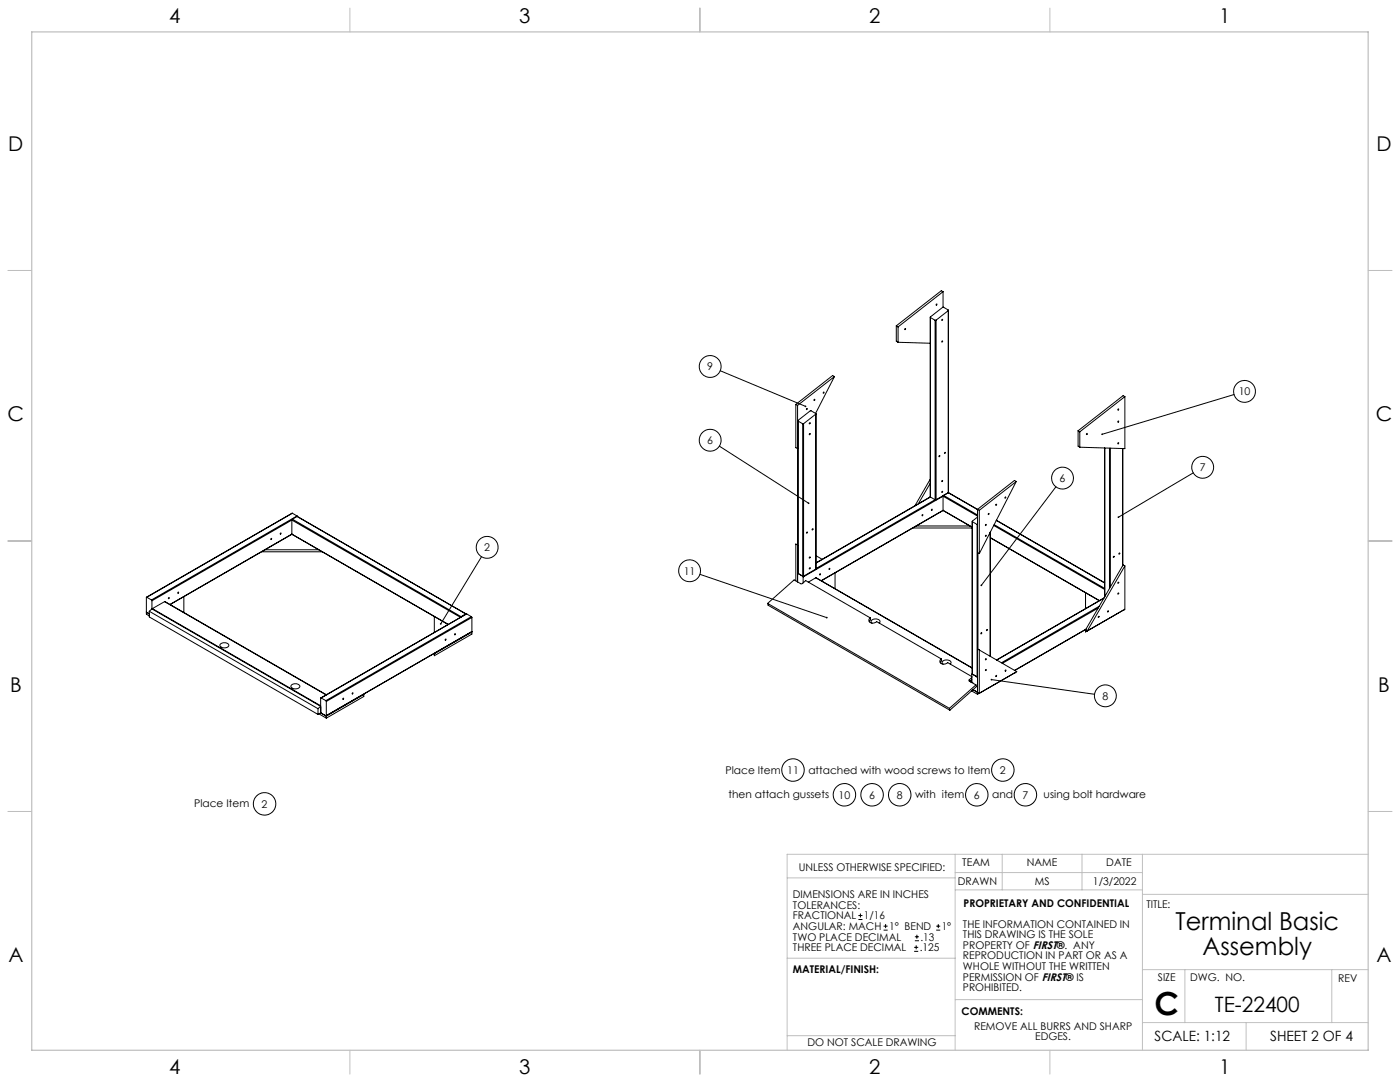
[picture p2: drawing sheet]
<svg xmlns="http://www.w3.org/2000/svg" width="559mm" height="432mm" viewBox="0 0 559 432" stroke-linecap="round" stroke-linejoin="round" font-family="sans-serif">
<g fill="none" stroke="#c0c0c0" stroke-width=".4">
<path d="M139.7 3.2v9.5M279.4 3.2v9.5M419.1 3.2v9.5M3.1 107.9h9.6M546.1 107.9h9.5M3.1 215.9h9.6M546.1 215.9h9.5M3.1 323.8h9.6M546.1 323.8h9.5M314.2 350.3h67M381.2 340.9v78.2M381.2 355.1h74.8"/>
<path d="M381.2 348.2h74.8M400 340.9v14.2M431.9 340.9v14.2M456 340.9v78.2M456 356.9h90.1M546.1 340.9h-231.9v78.2M314.2 382.4h67.2M381.2 398.9h74.8M456 387h90.1M472.9 387v21.1M531.6 387v21.1M139.7 419.1v9.6"/>
<path d="M279.4 419.1v9.6M314.2 413.3h67M419.1 419.1v9.6M456 408.1h90.1M497.4 408.1v11"/>
</g>
<path d="M12.7 12.7h533.4v406.4h-533.4z" fill="none" stroke="#c0c0c0" stroke-width=".5"/>
<g fill="none" stroke="#000" stroke-width=".4">
<path d="M376.4 116.4l-17.9 14.1M376.4 116.4v6.2M376.4 116.4l-.7-.4-17.9 14M357.8 130v6.2l.7 .4M357.8 130l.7 .5M358.5 130.5v6.1M358.5 136.6l12.8 .4M371.3 126.6v71.7M371.4 126.7l1.8 1.1M371.4 126.7v71.7M373.2 127.8v71.6M373.6 127.8h-.4"/>
<path d="M373.6 127.8v71.6M378.5 124v-.3l-2.2-1.1-4.9 4.1M378.5 124l-4.9 3.8M378.5 124v72.6M378.6 123.8v72.7M287.5 148l34 14.2M333.1 150.3l-14.8 11.5M333.1 150.3l-7.6 14.7M333.1 150.3l-.7-.4-14.8 11.5M449 158.3v20.7l-18-.5M449 158.3l-18 14M449 158.3l-.7-.4-18 14"/>
<path d="M492.6 157.4l-52.7 15.9M287.1 178l35.7 22.8M317.6 161.4l.7 .4M317.6 161.4v17.2l.7 .5M318.3 161.8v17.3M318.5 167.9v60.9M318.5 178.9l-.2 .2M318.5 168l1.9 1.1M318.5 168v60.8M320.4 169.1v60.8M320.7 169.1h-.3M320.7 169.1v60.8"/>
<path d="M325.6 165.3v-.3l-2.1-1.1-5 4.1M325.6 165.3l-4.9 3.8M325.6 165.3v61.8M325.7 165.1l-.1 62M430.3 171.9v6.1l.7 .5M430.3 171.9l.7 .4M431 172.3v6.2M440.9 178.8v59.4M441 178.8v59.3M442.8 178.9v55.9M443.2 178.9v55.3M448.1 179v46.8"/>
<path d="M448.2 179v46.6M371.3 198.3l.1 .1M371.3 198.3l-45.6 26.3M371.3 192.9l-4.7 8.1M371.3 191.2l-6.1 10.6M371.4 198.4l1.8 1M371.4 198.4l-45.7 26.3M373.2 199.4h.4M373.2 199.4l-47.5 27.5M374.9 181.9l.2 .1-.3 .3zM376 196.2l.2-.1-.2 .4zM376.4 198v5.7"/>
<path d="M376.4 198l13.8 8M376.4 198l-55.8 32.3M376.6 197.7l-.2 .3M376.6 197.7l13.6 7.8M378.5 196.6l-4.9 2.8M378.5 196.6l-1.9 1.1M378.5 196.6l11.7 6.8M378.6 196.5l-.1 .1M378.6 196.5v.1M378.6 196.6h-.1M378.6 196.6l11.6 6.7M405.6 192.2l-14.7 11.5"/>
<path d="M405.6 192.2l-14.7 28.7M405.6 192.2l-.7-.5-14.7 11.6M421.5 194.3l-29.8 39.3M476.3 188.7l-29.9 17.7M105.8 219.4h21.4M116.5 213.1l.1 .2M116.5 207.5v5.6M116.5 207.5l67.3 38.8M116.5 213.1l62.4 36.1M116.5 207.5l-55.9 32.2M116.5 213.1l-48.7 28.1M116.5 213.2l-48.6 28.1"/>
<path d="M116.6 213.3l62.2 35.9M116.7 207.2l-.2 .3M116.7 204.8l-58.2 33.5M116.7 207.2l67.3 38.9M116.7 204.8l-58.1 33.6M116.7 204.8l1.9 1.1M118.6 206.1l67.4 38.9M118.6 205.9l.1 .2M118.6 206.1l67.3 38.9M118.6 206.1l-1.9 1.1M118.6 205.9l-58.1 33.5M318.3 217.5v14.7"/>
<path d="M318.3 217.5l-.7-.4v14.7M318.3 217.5l.2 .1M324.3 211.1h.2l-.3 .4zM364.3 210.7h23.7M365.7 209.9h21.4M376.4 203.7l.1 .1M376.4 203.7l11.6 6.7M376.4 203.7l-48.6 28M388 208.1l.1 60.9M388.1 208.2l1.9 1.1M388.1 208.2v60.8M390 209.3h.2"/>
<path d="M390 209.3v60.8M390.2 206.3l-2.1 1.9M390.2 203.3l.7 .4M390.2 203.3v17.3l.7 .3M390.9 203.7v17.2M395.3 212.3v49.7M395.3 214.6l43.4 25.1M395.3 214.6l43.5 25.1M396.6 209.7l44.3 25.5M396.8 209.4l44.1 25.4M58.6 238.4l-.2 5.8 1.2 .8-1.2-.7M58.6 238.4l1.9 1"/>
<path d="M60.5 239.4l.1 .3M60.6 239.7v3.3M71 236.4l.3-.1-.2 .4zM73.4 238.1v6.3M104.4 220.2h24.2M192.2 222.2l-16.3 26.8M279.4 229.2l50.6 17.3M318.5 228.8h-.1M318.5 228.8l-.2 .2M318.5 228.8l1.9 1.1M320.4 229.9h.3M320.4 229.9l.2 .4"/>
<path d="M320.6 230.3v2.3M323 226.8l.4-.1-.2 .3zM323.2 222.3l.2 .1-.3 .3zM325.6 230.6l62.4 35.9M325.6 227.1l-4.9 2.8M325.6 230.6l-3 1.7M325.6 230.6l62.4 36M325.7 221.8l2.5 1.4M327.2 229h.3l-.2 .4zM331 226.9l.2-.1-.2 .5zM333.3 228.6v6.3M390.3 220.7v38.4"/>
<path d="M433.3 236.6v6.3M440.6 238.8l-42.8 24.6M440.7 238.6l-42.9 24.8M440.9 232.6l-43.2-25 43.2 25.1M446.3 232.4h.2l-.3 .4zM446.3 236.7l.2 .1-.2 .3zM446.7 220.7l.3 .1-.4 .4zM448.3 225.5l.7 .3-15 26-.7-.4zM449 225.8v17.3l-15.7 9.1v-1M58.4 244.3v.8l1.2 .7M58.5 244.3h-.1M59.6 243.9l67.3 38.9"/>
<path d="M59.6 243.9v2.3l67.3 38.9M60.6 243l67.4 38.9-1.1 .9M60.6 243l-1 .9M60.8 242.9l-.1 .1M60.8 242.9l67.2 38.8M65.7 240.1l64.5 37.1M65.7 240.1l-4.9 2.8M65.7 240.1l64.5 37.2M88 257a2 2 0 0 1 3.3 .7 2.05 2.05 0 0 1-3.5-.3zM173.4 246.1v6.3M184 246.1l-.1 .2M185.9 245h.2"/>
<path d="M185.9 245l-1.9 1.1M186.3 245l-58.2 33.5M186.3 245l-58.1 33.6M186.3 245l1.8 1.1M188.1 246.1l.2 .3M188.1 246.1l-58 33.5M188.2 252.2h.1M188.3 252l-58.1 33.7M188.3 252.2l-14.9 8.7M188.3 252.2v.8l-14.9 8.7v-1M188.3 246.4v5.6M188.3 246.4l-58.1 33.5"/>
<path d="M188.3 252l-58.1 33.6M306.4 240.8l10.6-9.4 2.8 1.6 .5-.1 1.3-1.2 25.7 14.9M306.4 240.8l72.6 41.9M306.4 240.8l.2 .7 72.5 41.9M347.3 246.6a1.31 1.31 0 0 0-.2 1.8 1.31 1.31 0 0 0 1.8 .2l1-.5 25.7 14.8M347.3 246.6l.2 .7-.5 .8M350.9 248.6a.99 .99 0 0 0 .1-1.2 .99 .99 0 0 0-1.2-.4 1.4 1.4 0 0 0-2 1.4l.3 .3M390.9 259.4v17.3M390.9 259.4l-.7-.4v18.1M390.9 259.4l14.9 8.6-14.9 8.7M433.4 251.2l-28.4 16.4M433.5 251.1l-28.5 16.4"/>
<path d="M438.4 242.6l-38.3 22.1M438.7 242l-39 22.5M448.3 243.6h.1M116.3 273.4a2.02 2.02 0 0 1 3.4 .7 2.05 2.05 0 0 1-3.6-.3zM128.2 278.6h-.2v5.9M128.2 278.6l1.9 1M130 277.1h.5M130.1 279.6l.1 .3M130.2 279.9v5.7M145 277.1h.2v.9l-15 8.6M375.6 262.9a1.31 1.31 0 0 0-.1 1.8 1.31 1.31 0 0 0 1.8 .3l1-.6 9.6 5.6M375.6 262.9l.2 .8-.4 .8"/>
<path d="M379.3 265a1 1 0 0 0 .1-1.2 1 1 0 0 0-1.2-.4 1.4 1.4 0 0 0-2 1.4l.2 .2M386.9 271.3v.5l2.6 1.5M386.9 271.3l.2 .6M387.3 271.8l.6 .4M387.8 275.7l2.4 1.4M387.9 272.4h.1M387.9 270.4l-1 .9M387.9 271.3l-.8 .7 .8 .4M388.1 269h-.1M388.1 269l-.2 .1v3.3M388.1 269l1.9 1.1M389.5 273.3l-10.5 9.4"/>
<path d="M389.5 273.3l.2 .7-10.6 9.4M390 270.1l.2 .1M390 270.1l.2 .3M390.2 276l-1.8-.8 2.5 1.5M390.2 276.2h-.1M393.4 262.9l.3 .2-.3 .2zM393.4 267.2h.3l-.2 .4zM395.7 271.2l41.2 5.9M405.1 268.5h.1M405.1 268.5l-14.9 8.6M126.9 282.8v2.3M127.3 284.9l2.9 1.7"/>
<path d="M128 284.5l-1.1 .6M128 284.5l2.2 1.3v.8M128 284.4l2.2 1.2M379 282.7l.1 .7M342.6 367h1.6M342.6 365.4h1.6M343.4 364.6v1.5M352.7 371.2h1.6M352.7 369.6h1.6M353.5 368.8v1.6M364.9 379.7h1.6M364.9 378.1h1.6"/>
<path d="M365.2 375.4h1.6M365.2 373.8h1.6M365.7 377.3v1.5M366 373v1.6M373.7 371.2h1.6M373.7 369.6h1.6M374.5 368.8v1.6"/>
<circle cx="361.3" cy="131.3" r=".22"/>
<circle cx="373.8" cy="121.5" r=".22"/>
<circle cx="376.1" cy="127.7" r=".23"/>
<circle cx="376.1" cy="136.3" r=".21"/>
<circle cx="283.5" cy="146.3" r="4.4"/>
<circle cx="325" cy="159.6" r=".22"/>
<circle cx="328.7" cy="156.8" r=".22"/>
<circle cx="496.8" cy="156.2" r="4.4"/>
<circle cx="283.5" cy="175.7" r="4.4"/>
<circle cx="322" cy="163.3" r=".22"/>
<circle cx="323.2" cy="173.3" r=".23"/>
<circle cx="323.2" cy="169" r=".21"/>
<circle cx="433.9" cy="173.2" r=".22"/>
<circle cx="446.4" cy="176.9" r=".22"/>
<circle cx="446.4" cy="168.2" r=".22"/>
<circle cx="446.4" cy="163.4" r=".22"/>
<circle cx="376.1" cy="192" r=".23"/>
<circle cx="377.2" cy="180.8" r=".21"/>
<circle cx="401.2" cy="198.6" r=".22"/>
<circle cx="424.1" cy="190.8" r="4.4"/>
<circle cx="480" cy="186.5" r="4.4"/>
<circle cx="108.3" cy="215.1" r=".22"/>
<circle cx="112.1" cy="212.9" r=".23"/>
<circle cx="194.5" cy="218.4" r="4.4"/>
<circle cx="322.1" cy="212.6" r=".23"/>
<circle cx="368.2" cy="205.6" r=".22"/>
<circle cx="372" cy="203.4" r=".23"/>
<circle cx="393.4" cy="209.5" r=".22"/>
<circle cx="393.4" cy="213.9" r=".22"/>
<circle cx="394.6" cy="205.2" r=".23"/>
<circle cx="397.6" cy="201.5" r=".21"/>
<circle cx="67.4" cy="238.7" r=".23"/>
<circle cx="275.2" cy="227.8" r="4.4"/>
<circle cx="444.5" cy="222.3" r=".23"/>
<circle cx="177.9" cy="255.3" r=".22"/>
<circle cx="181.7" cy="253.1" r=".22"/>
<circle cx="391.7" cy="252.8" r=".23"/>
<circle cx="393.9" cy="251.5" r=".23"/>
<circle cx="438.5" cy="246.2" r=".23"/>
<circle cx="442.3" cy="244.1" r=".23"/>
<circle cx="137" cy="278.9" r=".23"/>
<circle cx="140.8" cy="276.7" r=".23"/>
<circle cx="397.7" cy="269.8" r=".22"/>
<circle cx="401.4" cy="267.6" r=".22"/>
<circle cx="441.2" cy="277.7" r="4.4"/>
<circle cx="316.5" cy="307.3" r="4.5"/>
<circle cx="337.1" cy="317.2" r="4.5"/>
<circle cx="348.1" cy="317.2" r="4.5"/>
<circle cx="359.1" cy="317.2" r="4.5"/>
<circle cx="389.9" cy="317.2" r="4.5"/>
<circle cx="400.3" cy="307.3" r="4.5"/>
<circle cx="409.3" cy="317.2" r="4.5"/>
<circle cx="105.6" cy="320.8" r="4.5"/>
</g>
<path d="M175.7 248.7l.1 .5a.34 .34 0 0 0 .5-.3 .34 .34 0 0 0-.6-.2zM329.7 246.3l.1 .5 .4-.1-.2-.2 .3 .1-.1-.4zM322.5 200.6v.5l.5-.1-.2-.2 .2 .2-.1-.4zM321.2 162l.1 .5 .5-.2-.3-.1 .3 .1-.2-.4zM439.7 173.1l-.1 .3 .3-.1-.3 .1a.33 .33 0 0 0 .5 .2 .33 .33 0 0 0 .1-.5 .33 .33 0 0 0-.5 0zM446.1 206.2v.4l.3-.2-.3 .2a.35 .35 0 0 0 .6 0 .35 .35 0 0 0-.1-.5 .35 .35 0 0 0-.5 .1zM391.4 233.4v.4l.3-.2-.2 .3a.35 .35 0 0 0 .5-.1 .35 .35 0 0 0-.1-.5 .35 .35 0 0 0-.5 .1zM395.5 271l.2 .2h-.3a.34 .34 0 0 0 .4 .3 .34 .34 0 0 0 .2-.5 .34 .34 0 0 0-.5 0z" fill="#000"/>
<text font-size="12.7" x="460.9" y="405.2">C</text>
<g font-size="9.9">
<text x="469.2" y="371.2">Terminal Basic</text>
<text x="480" y="381.1">Assembly</text>
</g>
<text font-size="8.5" x="484.9" y="404">TE-22400</text>
<g font-size="8.1">
<text x="67.6" y="9.3">4</text>
<text x="207.3" y="9.3">3</text>
<text x="347" y="9.3">2</text>
<text x="486.7" y="9.3">1</text>
<text x="3.3" y="60.1">D</text>
<text x="549.4" y="60.1">D</text>
<text x="3" y="168">C</text>
<text x="549.1" y="168">C</text>
<text x="4" y="276">B</text>
<text x="550.1" y="276">B</text>
<text x="3.3" y="383.9">A</text>
<text x="549.4" y="383.9">A</text>
<text x="67.6" y="428.4">4</text>
<text x="207.3" y="428.4">3</text>
<text x="347" y="428.4">2</text>
<text x="486.7" y="428.4">1</text>
</g>
<g font-size="5.6">
<text x="460.9" y="415.2">SCALE: 1:12</text>
<text x="507" y="415.2">SHEET 2 OF 4</text>
</g>
<g font-size="4.2">
<text x="282.3" y="147.8">9</text>
<text x="494.4" y="157.8">10</text>
<text x="282.3" y="177.2">6</text>
<text x="478.9" y="188">7</text>
<text x="422.9" y="192.3">6</text>
<text x="193.3" y="220">2</text>
<text x="272.9" y="229.3">11</text>
<text x="440" y="279.2">8</text>
<text x="289.6" y="308.7">Place Item 11</text>
<text x="322.6" y="308.7">attached with wood screws to Item</text>
<text x="399.1" y="308.8">2</text>
<text x="77.5" y="322.2">Place Item</text>
<text x="104.4" y="322.3">2</text>
<text x="290.8" y="318.6">then attach gussets</text>
<text x="334.7" y="318.7">10</text>
<text x="346.9" y="318.7">6</text>
<text x="358" y="318.7">8</text>
<text x="365.2" y="318.6">with item</text>
<text x="388.7" y="318.7">6</text>
<text x="396" y="318.6">and</text>
<text x="408.1" y="318.7">7</text>
<text x="416.6" y="318.6">using bolt hardware</text>
<text x="318.8" y="347.7">UNLESS OTHERWISE SPECIFIED:</text>
<text x="384.1" y="345.5">TEAM</text>
<text x="409.9" y="345.7">NAME</text>
<text x="441.6" y="345.7">DATE</text>
<text x="382.3" y="353.3">DRAWN</text>
<text x="413" y="353.3">MS</text>
<text x="436.3" y="353.3">1/3/2022</text>
<text x="316.5" y="358.5">DIMENSIONS ARE IN INCHES</text>
<text x="316.5" y="362.7">TOLERANCES:</text>
<text x="384.6" y="361.9">PROPRIETARY AND CONFIDENTIAL</text>
<text x="457.6" y="362.3">TITLE:</text>
<text x="316.5" y="371.2">ANGULAR: MACH</text>
<text x="316.5" y="366.9">FRACTIONAL</text>
<text x="344.8" y="366.9">1/16</text>
<text x="354.9" y="371.2">1° BEND</text>
<text x="375.9" y="371.2">1°</text>
<text x="384.4" y="370.2">THE INFORMATION CONTAINED IN</text>
<text x="316.5" y="375.4">TWO PLACE DECIMAL</text>
<text x="367.4" y="375.4">.13</text>
<text x="384.4" y="374.4">THIS DRAWING IS THE SOLE</text>
<text x="316.5" y="379.6">THREE PLACE DECIMAL</text>
<text x="367.1" y="379.6">.125</text>
<text x="384.4" y="378.6">PROPERTY OF FIRST®. ANY</text>
<text x="384.4" y="382.9">REPRODUCTION IN PART OR AS A</text>
<text x="316.5" y="388.4">MATERIAL/FINISH:</text>
<text x="384.4" y="387.1">WHOLE WITHOUT THE WRITTEN</text>
<text x="384.4" y="391.3">PERMISSION OF FIRST® IS</text>
<text x="384.4" y="395.6">PROHIBITED.</text>
<text x="462.2" y="391.3">SIZE</text>
<text x="475.1" y="391.3">DWG. NO.</text>
<text x="534.1" y="391.8">REV</text>
<text x="383.8" y="405.1">COMMENTS:</text>
<text x="388.8" y="410.9">REMOVE ALL BURRS AND SHARP</text>
<text x="322.3" y="417.6">DO NOT SCALE DRAWING</text>
<text x="413.2" y="415.2">EDGES.</text>
</g>
</svg>
